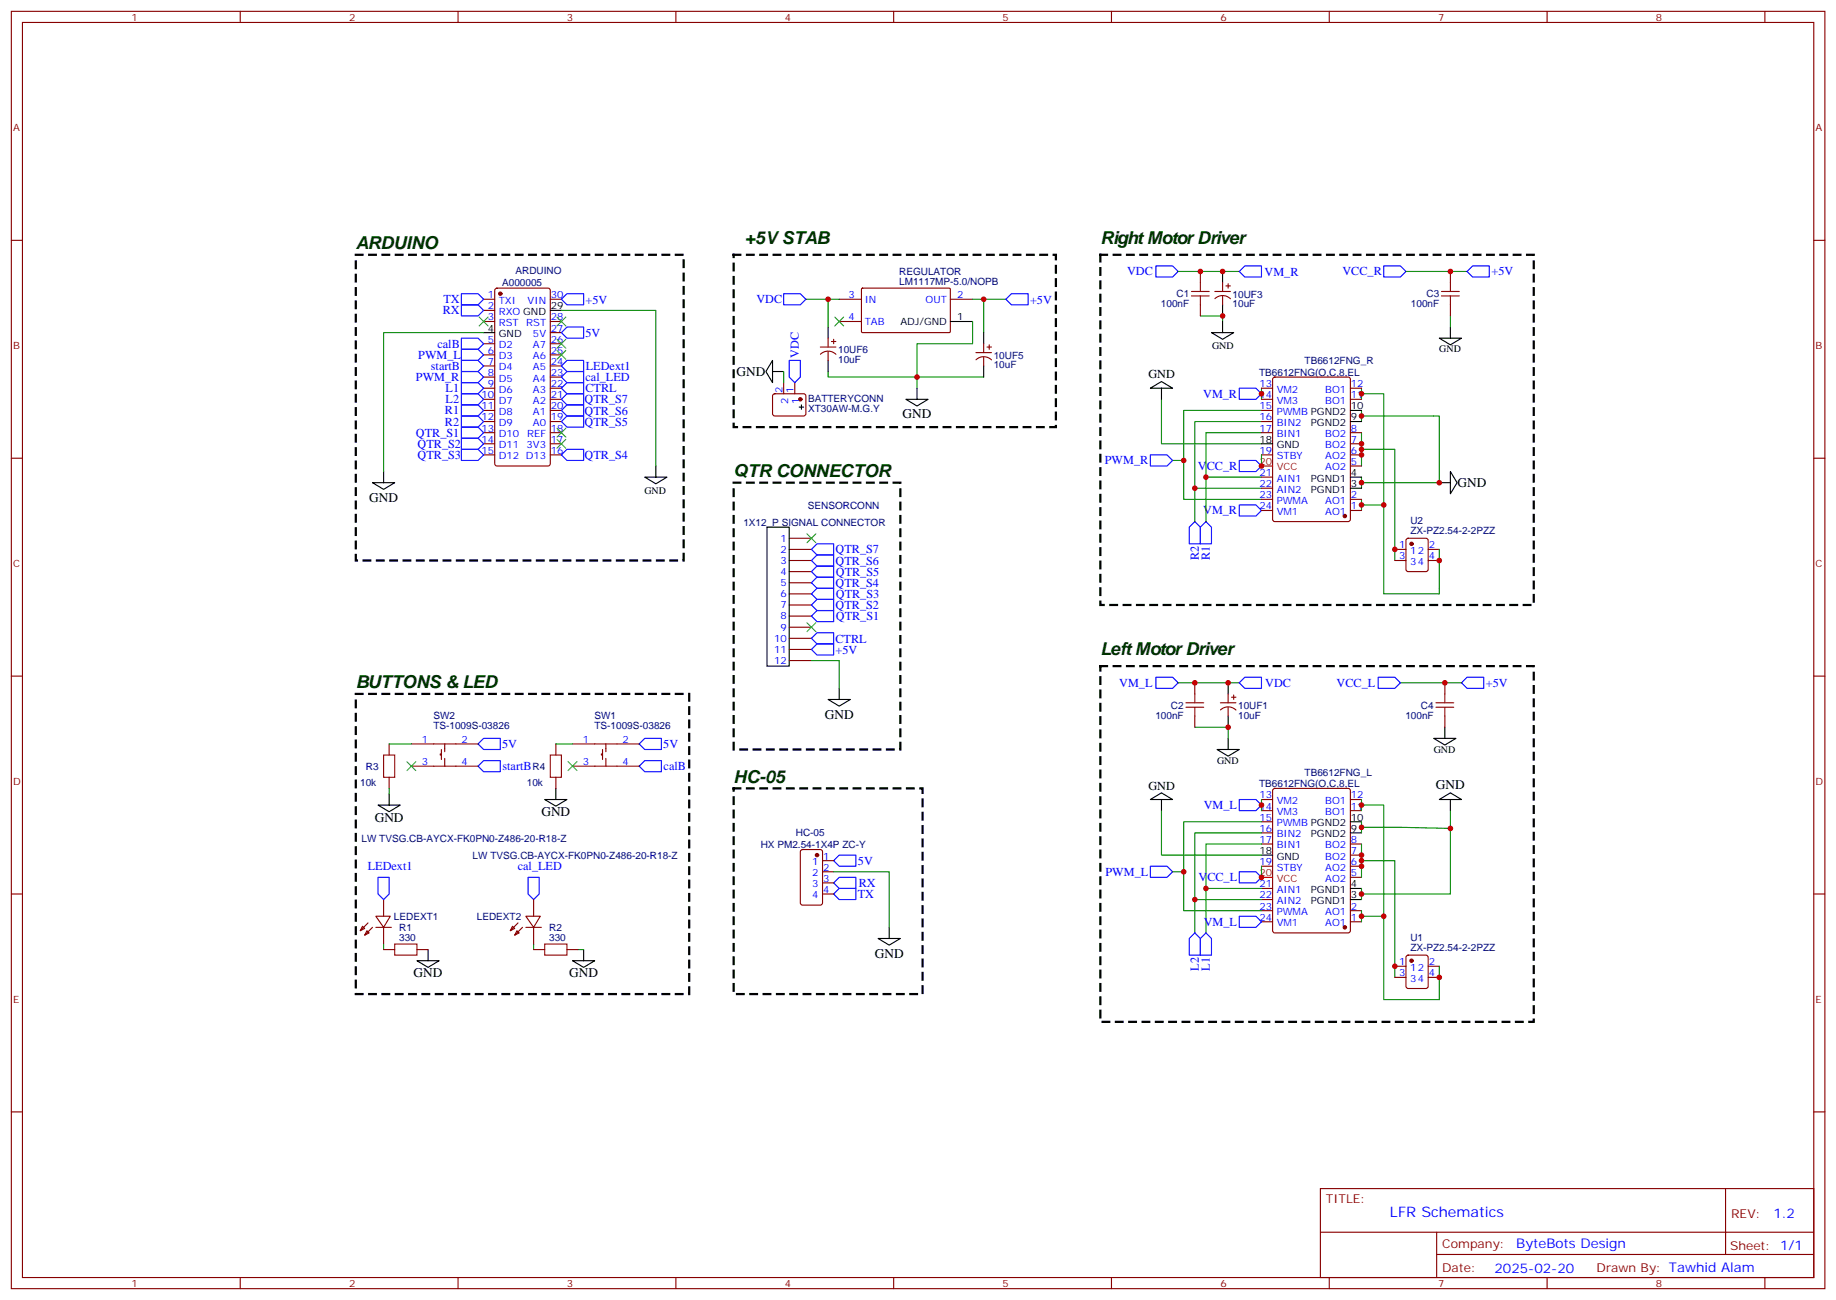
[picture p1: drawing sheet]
<svg xmlns="http://www.w3.org/2000/svg" width="583mm" height="413mm" viewBox="0 0 583 413" stroke-linecap="round" stroke-linejoin="round" font-family="sans-serif">
<g fill="none" stroke="#870000" stroke-width=".35">
<path d="M3.6 3.6h575.7v405.3h-575.7zM7.1 7.1h568.7v398.3h-568.7zM76.3 3.6v3.5M145.4 3.6v3.5M214.6 3.6v3.5M283.7 3.6v3.5M352.8 3.6v3.5M422 3.6v3.5M491.1 3.6v3.5M560.3 3.6v3.5M3.6 76.3h3.5M575.8 76.3h3.5"/>
<path d="M153.5 95h3.6M153.5 98.5h3.6M157.3 91.6l.5-.2h16.2l.6 .5 .1 55.3-.5 .6-16.4 .1-.7-.5v-55.3zM174.7 95h3.5M266.4 95h7.1M273.5 91.6l.3-.2 27.7 .1 .2 .3-.1 13.6-.3 .2-27.7-.1-.1-.3zM301.7 95h7.1M381.1 86.1v3.6M381.1 96.7v3.6M385.7 92.5h4.9M385.7 94.8a3.5 3.5 0 0 1 4.9 0M388.1 89.7v2.8"/>
<path d="M388.1 93.9v2.8M389.2 90.7h1.4M389.9 90v1.4M460.4 86.1v3.6M460.4 96.7v3.6M153.5 102h3.6M153.5 109.1h3.6M153.5 112.6h3.6M153.5 116.1h3.6M153.5 119.7h3.6M174.7 102h3.5M174.7 109.1h3.5"/>
<path d="M174.7 112.6h3.5M174.7 116.1h3.5M174.7 119.7h3.5M174.7 105.6h3.5M260.4 110.1h5M260.5 112.4a3.5 3.5 0 0 1 4.9 0M262.9 107.3v2.8M262.9 111.5v2.9M263.9 108.4h1.5M264.7 107.7v1.4M266.4 102h7.1M309.8 111.9h4.9"/>
<path d="M309.8 114.2a3.5 3.5 0 0 1 5 0M312.3 109.1v2.8M312.3 113.3v2.8M313.3 110.1h1.4M314 109.4v1.4M404.2 119.9l.5-.2h23.3l.6 .4 .1 44.7-.5 .7h-23.5l-.6-.4-.1-44.7zM153.5 123.2h3.6M153.5 126.7h3.6M153.5 130.2h3.6M153.5 133.8h3.6M153.5 137.3h3.6M174.7 123.2h3.5"/>
<path d="M174.7 126.7h3.5M174.7 130.2h3.5M174.7 133.8h3.5M174.7 137.3h3.5M245.5 125.2l.5-.2h9.4l.4 .7v5.9l-.7 .4-9.4-.1-.4-.6v-5.6zM248.8 121.4v3.6M252.3 121.4v3.6M400.5 123.2h3.5M400.5 126.7h3.5M400.5 130.2h3.5M400.5 133.8h3.5M400.5 137.3h3.5"/>
<path d="M428.7 123.2h3.5M428.7 126.7h3.5M428.7 137.3h3.5M3.6 145.4h3.5M153.5 140.8h3.6M153.5 144.4h3.6M174.7 140.8h3.5M174.7 144.4h3.5M400.5 144.4h3.5M400.5 158.5h3.5M400.5 151.4h3.5M400.5 154.9h3.5"/>
<path d="M428.7 140.8h3.5M428.7 144.4h3.5M428.7 158.5h3.5M428.7 147.9h3.5M575.8 145.4h3.5M250.5 170.8h7.1M250.5 174.3h7.1M250.5 177.9h7.1M400.5 162h3.5M428.7 162h3.5M442.8 174.3h3.5M442.8 177.9h3.5"/>
<path d="M446.6 171l.4-.2h5.7l.6 .4 .1 9.5-.5 .6-5.9 .1-.6-.5-.1-9.4zM453.4 174.3h3.5M453.4 177.9h3.5M250.5 181.4h7.1M250.5 184.9h7.1M250.5 188.5h7.1M250.5 192h7.1M250.5 195.5h7.1M250.5 199h7.1M3.6 214.6h3.5M250.5 209.6h7.1M250.5 206.1h7.1"/>
<path d="M250.5 202.6h7.1M379.3 216.7v3.5M458.7 216.7v3.5M575.8 214.6h3.5M123.5 236.1v3.5M130.6 236.1h21.2M140.1 239.3h-.3v.3h.3M140.1 237.8v3.2M141.2 236.1v2.4M176.5 236.1v3.5M181.8 236.1h21.1M191.3 239.3h-.4v.3h.4"/>
<path d="M191.3 237.8v3.2M192.3 236.1v2.4M379.3 227.3v3.5M387.4 223h5M387.5 225.3a3.5 3.5 0 0 1 4.9 0M389.9 220.2v2.8M389.9 224.4v2.9M390.9 221.3h1.5M391.7 220.6v1.4M458.7 227.3v3.5M123.5 246.7v3.5M130.6 243.1h21.2"/>
<path d="M141.2 240.7v2.4M176.5 246.7v3.5M181.8 243.1h21.1M192.3 240.7v2.4M400.5 257.2h3.5M400.5 253.7h3.5M404.2 250.4l.5-.2h23.3l.6 .4 .1 44.7-.5 .7-23.5 .1-.6-.5-.1-44.7zM428.7 257.2h3.5M428.7 253.7h3.5M254.3 269.8l.5-.2h5.6l.7 .4v16.5l-.4 .7h-5.9l-.7-.4v-16.5zM261.1 273.1h3.6M261.1 276.6h3.6"/>
<path d="M400.5 274.9h3.5M400.5 267.8h3.5M400.5 260.8h3.5M400.5 264.3h3.5M428.7 278.4h3.5M428.7 274.9h3.5M428.7 271.4h3.5M428.7 267.8h3.5M3.6 283.7h3.5M115.1 293.9l.7 .7-1.4 .7zM116.5 295.3l.7 .8-1.4 .7zM116.8 292.9l-2.4 2.4"/>
<path d="M118.3 294.3l-2.5 2.5M119.3 290.8h4.6l-2.1 3.5zM119.3 294.3h4.9M121.8 285.5v5.3M121.8 294.3v5.3M162.7 293.9l.7 .7-1.4 .7zM164.1 295.3l.7 .8-1.4 .7zM164.5 292.9l-2.5 2.4M165.9 294.3l-2.5 2.5M166.9 290.8h4.6l-2.1 3.5zM166.9 294.3h5M169.4 285.5v5.3"/>
<path d="M169.4 294.3v5.3M261.1 283.7h3.6M261.1 280.2h3.6M400.5 292.5h3.5M400.5 289h3.5M400.5 281.9h3.5M400.5 285.5h3.5M428.7 292.5h3.5M428.7 289h3.5M575.8 283.7h3.5M121.8 301.3h3.5M132.4 301.3h3.5"/>
<path d="M169.4 301.3h3.5M180 301.3h3.5M442.8 306.6h3.5M442.8 310.2h3.5M446.6 303.3l.4-.2h5.7l.6 .4 .1 9.5-.5 .6-5.9 .1-.6-.5-.1-9.4zM453.4 306.6h3.5M453.4 310.2h3.5M3.6 352.8h3.5M575.8 352.8h3.5M419.2 377.2h156.6v28.2h-156.6zM547.8 377.2v20.9M419.2 391h156.5"/>
<path d="M456.1 398.1h119.6M456.1 391v14.1M76.3 405.4v3.5M145.4 405.4v3.5M214.6 405.4v3.5M283.7 405.4v3.5M352.8 405.4v3.5M422 405.4v3.5M491.1 405.4v3.5M560.3 405.4v3.5"/>
</g>
<g fill="#870000" stroke="#870000" stroke-width=".35">
<circle cx="158.8" cy="93.2" r=".53"/>
<circle cx="426.9" cy="294.3" r=".53"/>
<circle cx="426.9" cy="163.8" r=".53"/>
<circle cx="254.1" cy="126.7" r=".53"/>
<circle cx="259.4" cy="271.4" r=".53"/>
<circle cx="448.1" cy="304.9" r=".53"/>
<circle cx="448.1" cy="172.6" r=".53"/>
</g>
<g fill="none" stroke="#000" stroke-width=".35">
<path d="M174.7 98.5h3.5M388.1 86.1v3.6M388.1 96.7v3.6M153.5 105.6h3.6M245.3 114.4v7l-2.2-3.5zM245.3 117.9h3.5M262.9 103.8v3.5M262.9 114.4v3.5M301.7 102h7.1M312.3 105.6v3.5M312.3 116.1v3.6M384.6 105.6h7.1l-3.6 2.1z"/>
<path d="M388.1 102v3.6M456.9 107.3h7.1l-3.6 2.1zM460.4 103.8v3.5M253.7 129.2h1.4M254.4 128.5v1.4M287.6 126.7h7l-3.5 2.1zM291.1 123.2v3.5M365.2 123.2l3.5-2.1 3.6 2.1zM368.7 123.2v3.5M428.7 133.8h3.5M428.7 130.2h3.5M118.3 153.2h7l-3.5 2.1z"/>
<path d="M121.8 149.6v3.6M204.7 151.4h7l-3.5 2.1zM208.2 147.9v3.5M400.5 140.8h3.5M428.7 154.9h3.5M428.7 151.4h3.5M456.9 153.2h3.5M460.4 149.6l2.2 3.6-2.2 3.5zM243.5 167.3h7v44.1h-7zM266.4 218.4v3.6M389.9 216.7v3.5M262.9 222h7l-3.5 2.1z"/>
<path d="M386.4 237.8h7l-3.5 2.2zM389.9 227.3v3.5M389.9 234.3v3.5M455.2 234.3h7l-3.5 2.1zM458.7 230.8v3.5M120 255.5h7.1l-3.6 2.1zM123.5 252v3.5M172.9 253.7h7.1l-3.5 2.1zM176.5 250.2v3.5M365.2 253.7l3.5-2.1 3.6 2.1zM368.7 253.7v3.5M456.9 253.7l3.5-2.1 3.6 2.1z"/>
<path d="M460.4 253.7v3.5M400.5 271.4h3.5M428.7 264.3h3.5M428.7 260.8h3.5M278.8 297.8h7l-3.5 2.1zM282.3 294.3v3.5M428.7 285.5h3.5M428.7 281.9h3.5M132.4 304.9h7l-3.5 2.1zM135.9 301.3v3.6M181.8 304.9h7l-3.5 2.1zM185.3 301.3v3.6"/>
</g>
<path d="M400.5 147.9h3.5M400.5 278.4h3.5" fill="none" stroke="#f00" stroke-width=".35"/>
<g fill="none" stroke="#008700" stroke-width=".35">
<path d="M178.2 98.5h30v49.4M255.8 95h7.1M266.4 95h-3.5v8.8M308.8 95h3.5v10.6M312.3 95h7M374 86.1h19.4M446.3 86.1h19.4M153.5 105.6h-31.7v44M248.8 117.9v3.5M262.9 117.9v1.8h49.4M308.8 102v7.1h-17.7v14.1M381.1 100.3h7v1.7"/>
<path d="M460.4 100.3v3.5M368.7 126.7v14.1h31.8M400.5 133.8h-21.2v21.1h21.2M400.5 137.3h-17.7v14.1h17.7M400.5 130.2h-24.7v28.3h24.7M400.5 123.2v3.5M432.2 125h7.1v35.2h-7.1M432.2 132h24.7v21.2h-24.7M432.2 123.2v3.5M432.2 130.2v3.6M432.2 137.3v10.6M372.3 146.1h3.5"/>
<path d="M379.3 154.9v10.6M382.8 151.4v14.1M400.5 144.4v3.5M432.2 142.6h10.6v35.3M432.2 151.4v3.5M432.2 158.5v3.5M439.3 160.2v28.3h17.6v-14.2M257.6 209.6h8.8v8.8M374 216.7h19.4M444.6 216.7h19.4M123.5 236.1h7.1M176.5 236.1h5.3"/>
<path d="M379.3 230.8h10.6v3.5M123.5 250.2v1.8M368.7 257.2v14.2h31.8M400.5 253.7v3.5M432.2 255.5h7.1v35.3h-7.1M432.2 253.7v3.5M460.4 257.2v26.5h-28.2M264.7 276.6h17.6v17.7M372.3 276.6h3.5M400.5 260.8h-24.7v28.2h24.7M400.5 267.8h-17.7v14.1h17.7M400.5 264.3h-21.2v21.2h21.2"/>
<path d="M400.5 274.9v3.5M432.2 262.5l28.2 .4M432.2 273.1h10.6v37.1M432.2 260.8v3.5M432.2 267.8v10.6M121.8 299.6v1.7M169.4 299.6v1.7M379.3 285.5v10.6M382.8 281.9v14.2M432.2 281.9v3.6M432.2 289v3.5M439.3 290.8v26.4h17.6v-10.6"/>
<path d="M183.5 301.3h1.8"/>
</g>
<g fill="none" stroke="#3c3" stroke-width=".35">
<path d="M152.1 100.6l2.8 2.8M154.9 100.6l-2.8 2.8M176.8 107.7l2.8 2.8M176.8 111.2l2.8 2.8M176.8 100.6l2.8 2.8M179.6 107.7l-2.8 2.8M179.6 111.2l-2.8 2.8M179.6 100.6l-2.8 2.8M265 100.6l2.8 2.8M267.8 100.6l-2.8 2.8M176.8 139.4l2.8 2.8M176.8 135.9l2.8 2.8"/>
<path d="M179.6 139.4l-2.8 2.8M179.6 135.9l-2.8 2.8M256.2 169.4l2.8 2.8M259 169.4l-2.8 2.8M256.2 197.6l2.8 2.8M259 197.6l-2.8 2.8M129.2 241.7l2.8 2.8M132 241.7l-2.8 2.8M180.3 241.7l2.9 2.8M183.2 241.7l-2.9 2.8"/>
</g>
<g fill="none" stroke="#00f" stroke-width=".35">
<path d="M146.5 96.7h5.3l1.7 1.8-1.7 1.8h-5.3zM146.5 93.2h5.3l1.7 1.8-1.7 1.7h-5.3zM178.2 95l1.8-1.8h5.3v3.5h-5.3zM248.8 93.2h5.3l1.7 1.8-1.7 1.7h-5.3zM319.3 95l1.8-1.8h5.3v3.5h-5.3zM367 84.4h5.3l1.7 1.7-1.7 1.8h-5.3zM393.4 86.1l1.8-1.7h5.3v3.5h-5.3zM439.3 84.4h5.3l1.7 1.7-1.7 1.8h-5.3zM467.5 84.4h5.3v3.5h-5.3l-1.8-1.8zM146.5 110.8h5.3l1.7 1.8-1.7 1.8h-5.3zM146.5 117.9h5.3l1.7 1.8-1.7 1.7h-5.3zM146.5 107.3h5.3l1.7 1.8-1.7 1.7h-5.3z"/>
<path d="M146.5 114.4h5.3l1.7 1.7-1.7 1.8h-5.3zM178.2 105.6l1.8-1.8h5.3v3.5h-5.3zM178.2 116.1l1.8-1.7h5.3v3.5h-5.3zM178.2 119.7l1.8-1.8h5.3v3.5h-5.3zM250.5 114.4h3.6v5.3l-1.8 1.7-1.8-1.7zM146.5 121.4h5.3l1.7 1.8-1.7 1.8h-5.3zM146.5 125h5.3l1.7 1.7-1.7 1.8h-5.3zM146.5 128.5h5.3l1.7 1.7-1.7 1.8h-5.3zM146.5 132h5.3l1.7 1.8-1.7 1.7h-5.3zM146.5 135.5h5.3l1.7 1.8-1.7 1.8h-5.3zM146.5 139.1h5.3l1.7 1.7-1.7 1.8h-5.3zM178.2 133.8l1.8-1.8h5.3v3.5h-5.3z"/>
<path d="M178.2 130.2l1.8-1.7h5.3v3.5h-5.3zM178.2 126.7l1.8-1.7h5.3v3.5h-5.3zM178.2 123.2l1.8-1.8h5.3v3.6h-5.3zM393.4 123.2h5.3l1.8 1.8-1.8 1.7h-5.3zM146.5 142.6h5.3l1.7 1.8-1.7 1.7h-5.3zM178.2 144.4l1.8-1.8h5.3v3.5h-5.3zM365.2 144.4h5.3l1.8 1.7-1.8 1.8h-5.3zM393.4 146.1h5.3l1.8 1.8-1.8 1.7h-5.3zM257.6 174.3l1.8-1.7h5.3v3.5h-5.3zM257.6 177.9l1.8-1.8h5.3v3.5h-5.3zM379.3 165.5l1.8 1.8v5.3h-3.6v-5.3zM382.8 165.5l1.8 1.8v5.3h-3.5v-5.3z"/>
<path d="M393.4 160.2h5.3l1.8 1.8-1.8 1.8h-5.3zM257.6 181.4l1.8-1.8h5.3v3.6h-5.3zM257.6 184.9l1.8-1.7h5.3v3.5h-5.3zM257.6 188.5l1.8-1.8h5.3v3.5h-5.3zM257.6 192l1.8-1.8h5.3v3.5h-5.3zM257.6 195.5l1.8-1.8h5.3v3.6h-5.3zM257.6 206.1l1.8-1.8h5.3v3.6h-5.3zM257.6 202.6l1.8-1.8h5.3v3.5h-5.3zM367 214.9h5.3l1.7 1.8-1.7 1.7h-5.3zM395.2 214.9h5.3v3.5h-5.3l-1.8-1.7zM437.5 214.9h5.3l1.8 1.8-1.8 1.7h-5.3zM465.7 214.9h5.3v3.5h-5.3l-1.7-1.7z"/>
<path d="M151.8 236.1l1.7-1.8h5.3v3.5h-5.3zM202.9 236.1l1.8-1.8h5.3v3.5h-5.3zM151.8 243.1l1.7-1.7h5.3v3.5h-5.3zM202.9 243.1l1.8-1.7h5.3v3.5h-5.3zM393.4 253.7h5.3l1.8 1.8-1.8 1.7h-5.3zM120 278.4h3.5v5.3l-1.7 1.8-1.8-1.8zM167.6 278.4h3.6v5.3l-1.8 1.8-1.8-1.8zM264.7 273.1l1.7-1.7h5.3v3.5h-5.3zM365.2 274.9h5.3l1.8 1.7-1.8 1.8h-5.3zM393.4 276.6h5.3l1.8 1.8-1.8 1.8h-5.3zM264.7 283.7l1.7-1.8h5.3v3.6h-5.3zM264.7 280.2l1.7-1.8h5.3v3.5h-5.3z"/>
<path d="M379.3 296.1l1.8 1.7v5.3h-3.6v-5.3zM382.8 296.1l1.8 1.7v5.3h-3.5v-5.3zM393.4 290.8h5.3l1.8 1.7-1.8 1.8h-5.3z"/>
</g>
<path d="M113 80.9h104v97h-104zM232.9 80.9h102.3v54.6h-102.3zM349.3 80.9h137.6v111.1h-137.6zM232.9 153.2h52.9v84.6h-52.9zM349.3 211.4h137.6v112.9h-137.6zM113 220.2h105.8v95.3h-105.8zM232.9 250.2h60v65.3h-60z" fill="none" stroke="#000" stroke-width=".71" stroke-dasharray="2.1 2.1"/>
<g fill="none" stroke="#a10000" stroke-width=".35">
<path d="M378.2 93.9h5.7M378.2 92.5h5.7M381.1 89.7v2.8M381.1 93.9v2.8M457.6 93.9h5.7M457.6 92.5h5.7M460.4 89.7v2.8M460.4 93.9v2.8M121.8 239.6h3.5v7.1h-3.5zM174.7 239.6h3.5v7.1h-3.5zM376.5 224.4h5.6M376.5 223h5.6"/>
<path d="M379.3 220.2v2.8M379.3 224.4v2.9M455.9 224.4h5.6M455.9 223h5.6M458.7 220.2v2.8M458.7 224.4v2.9M125.3 299.6h7.1v3.5h-7.1zM172.9 299.6h7.1v3.5h-7.1z"/>
</g>
<g fill="#c00">
<circle cx="291.1" cy="119.7" r=".88"/>
<circle cx="262.9" cy="95" r=".88"/>
<circle cx="312.3" cy="95" r=".88"/>
<circle cx="432.2" cy="262.5" r=".88"/>
<circle cx="432.2" cy="283.7" r=".88"/>
<circle cx="432.2" cy="271.4" r=".88"/>
<circle cx="432.2" cy="274.9" r=".88"/>
<circle cx="432.2" cy="255.5" r=".88"/>
<circle cx="432.2" cy="290.8" r=".88"/>
<circle cx="400.5" cy="255.5" r=".88"/>
<circle cx="439.3" cy="290.8" r=".88"/>
<circle cx="432.2" cy="273.1" r=".88"/>
<circle cx="379.3" cy="285.5" r=".88"/>
<circle cx="382.8" cy="281.9" r=".88"/>
<circle cx="375.8" cy="276.6" r=".88"/>
<circle cx="375.8" cy="146.1" r=".88"/>
<circle cx="382.8" cy="151.4" r=".88"/>
<circle cx="379.3" cy="154.9" r=".88"/>
<circle cx="432.2" cy="142.6" r=".88"/>
<circle cx="439.3" cy="160.2" r=".88"/>
<circle cx="432.2" cy="160.2" r=".88"/>
<circle cx="432.2" cy="125" r=".88"/>
<circle cx="432.2" cy="144.4" r=".88"/>
<circle cx="432.2" cy="140.8" r=".88"/>
<circle cx="432.2" cy="153.2" r=".88"/>
<circle cx="432.2" cy="132" r=".88"/>
<circle cx="460.4" cy="262.9" r=".88"/>
<circle cx="456.9" cy="153.2" r=".88"/>
<circle cx="400.5" cy="125" r=".88"/>
<circle cx="389.9" cy="216.7" r=".88"/>
<circle cx="389.9" cy="230.8" r=".88"/>
<circle cx="388.1" cy="100.3" r=".88"/>
<circle cx="388.1" cy="86.1" r=".88"/>
<circle cx="381.1" cy="86.1" r=".88"/>
<circle cx="379.3" cy="216.7" r=".88"/>
<circle cx="460.4" cy="86.1" r=".88"/>
<circle cx="458.7" cy="216.7" r=".88"/>
<circle cx="400.5" cy="147.9" r=".88"/>
<circle cx="400.5" cy="278.4" r=".88"/>
<circle cx="442.8" cy="174.3" r=".88"/>
<circle cx="442.8" cy="306.6" r=".88"/>
<circle cx="456.9" cy="177.9" r=".88"/>
<circle cx="456.9" cy="310.2" r=".88"/>
</g>
<g font-size="5.6" fill="#030">
<text x="236.4" y="77.3">+5V STAB</text>
<text x="349.3" y="77.3">Right Motor Driver</text>
<text x="113" y="79.1">ARDUINO</text>
<text x="232.9" y="151.4">QTR CONNECTOR</text>
<text x="349.3" y="207.9">Left Motor Driver</text>
<text x="113" y="218.4">BUTTONS &amp; LED</text>
<text x="232.9" y="248.4">HC-05</text>
</g>
<text font-size="4.6" fill="#00f" x="441.3" y="386.2">LFR Schematics</text>
<g font-size="4.2">
<text x="233.8" y="119.4">GND</text>
<text x="286.5" y="132.8">GND</text>
<text x="462.7" y="154.6">GND</text>
<text x="117.2" y="159.2">GND</text>
<text x="261.8" y="228.1">GND</text>
<text x="455.9" y="250.4">GND</text>
<text x="119" y="260.8">GND</text>
<text x="171.9" y="259">GND</text>
<text x="277.7" y="303.9">GND</text>
<text x="131.3" y="310.2">GND</text>
<text x="180.7" y="310.2">GND</text>
</g>
<g font-size="4.2" fill="#00f">
<text x="563" y="386.5">1.2</text>
<text x="481.3" y="396">ByteBots Design</text>
<text x="474.4" y="403.8">2025-02-20</text>
</g>
<g font-size="3.9" fill="#00f">
<text x="357.8" y="87.4">VDC</text>
<text x="401.4" y="87.5">VM_R</text>
<text x="426.2" y="87.4">VCC_R</text>
<text x="473.5" y="87.4">+5V</text>
<text x="140.5" y="99.8">RX</text>
<text x="140.8" y="96.2">TX</text>
<text x="185.9" y="96.3">+5V</text>
<text x="240.1" y="96.2">VDC</text>
<text x="327" y="96.3">+5V</text>
<text x="185.9" y="106.8">5V</text>
<text x="132.8" y="113.9">PWM_L</text>
<text x="138.9" y="110.4">calB</text>
<text x="253.6" y="113.6" transform="rotate(-90 253.6 113.6)">VDC</text>
<text x="136.8" y="117.4">startB</text>
<text x="186" y="117.4">LEDext1</text>
<text x="132" y="120.9">PWM_R</text>
<text x="141.5" y="124.5">L1</text>
<text x="185.9" y="124.5">CTRL</text>
<text x="185.9" y="121">cal_LED</text>
<text x="141.3" y="131.5">R1</text>
<text x="141.5" y="128">L2</text>
<text x="185.6" y="131.6">QTR_S6</text>
<text x="185.6" y="128">QTR_S7</text>
<text x="382" y="126.2">VM_R</text>
<text x="141.3" y="135">R2</text>
<text x="185.6" y="135.1">QTR_S5</text>
<text x="132" y="138.6">QTR_S1</text>
<text x="132.6" y="142.1">QTR_S2</text>
<text x="132.6" y="145.7">QTR_S3</text>
<text x="185.6" y="145.7">QTR_S4</text>
<text x="350.8" y="147.4">PWM_R</text>
<text x="380.3" y="149.2">VCC_R</text>
<text x="382" y="163.2">VM_R</text>
<text x="265.3" y="175.6">QTR_S7</text>
<text x="265.3" y="179.1">QTR_S6</text>
<text x="380.5" y="177.7" transform="rotate(-90 380.5 177.7)">R2</text>
<text x="384.1" y="177.7" transform="rotate(-90 384.1 177.7)">R1</text>
<text x="265.4" y="182.7">QTR_S5</text>
<text x="265.3" y="186.2">QTR_S4</text>
<text x="265.4" y="189.7">QTR_S3</text>
<text x="265.3" y="193.3">QTR_S2</text>
<text x="265.4" y="196.8">QTR_S1</text>
<text x="265.2" y="203.9">CTRL</text>
<text x="265.3" y="207.4">+5V</text>
<text x="355.3" y="218.1">VM_L</text>
<text x="401.7" y="217.9">VDC</text>
<text x="424.3" y="217.9">VCC_L</text>
<text x="471.7" y="217.9">+5V</text>
<text x="159.4" y="237.3">5V</text>
<text x="210.6" y="237.3">5V</text>
<text x="159.5" y="244.3">startB</text>
<text x="210.7" y="244.3">calB</text>
<text x="382.2" y="256.7">VM_L</text>
<text x="272.4" y="274.4">5V</text>
<text x="116.8" y="276.1">LEDext1</text>
<text x="164.4" y="276.1">cal_LED</text>
<text x="272.6" y="281.4">RX</text>
<text x="350.9" y="277.9">PWM_L</text>
<text x="380.5" y="279.7">VCC_L</text>
<text x="272.3" y="285">TX</text>
<text x="382.2" y="293.8">VM_L</text>
<text x="380.6" y="308" transform="rotate(-90 380.6 308)">L2</text>
<text x="384.1" y="308" transform="rotate(-90 384.1 308)">L1</text>
</g>
<g font-size="3.9">
<text x="364.6" y="120.1">GND</text>
<text x="364.6" y="250.6">GND</text>
</g>
<g font-size="3.9" fill="#800">
<text x="420.9" y="381.8">TITLE:</text>
<text x="549.6" y="386.5">REV:</text>
<text x="457.8" y="396">Company:</text>
<text x="549.2" y="396.6">Sheet: 1/1</text>
<text x="457.8" y="403.6">Date:</text>
<text x="506.9" y="403.7">Drawn By: Tawhid Alam</text>
</g>
<g font-size="3.2" fill="#800">
<text x="41.7" y="6.6">1</text>
<text x="110.8" y="6.6">2</text>
<text x="180" y="6.6">3</text>
<text x="249.1" y="6.6">4</text>
<text x="318.3" y="6.6">5</text>
<text x="387.4" y="6.6">6</text>
<text x="456.6" y="6.6">7</text>
<text x="525.7" y="6.6">8</text>
<text x="4.1" y="41.7">A</text>
<text x="576.3" y="41.7">A</text>
<text x="4.1" y="110.8">B</text>
<text x="576.3" y="110.8">B</text>
<text x="4.1" y="180">C</text>
<text x="576.3" y="180">C</text>
<text x="4.1" y="249.1">D</text>
<text x="576.3" y="249.1">D</text>
<text x="4.1" y="318.3">E</text>
<text x="576.3" y="318.3">E</text>
<text x="41.7" y="408.4">1</text>
<text x="110.8" y="408.4">2</text>
<text x="180" y="408.4">3</text>
<text x="249.1" y="408.4">4</text>
<text x="318.3" y="408.4">5</text>
<text x="387.4" y="408.4">6</text>
<text x="456.6" y="408.4">7</text>
<text x="525.7" y="408.4">8</text>
</g>
<g font-size="3.2" fill="#000080">
<text x="163.6" y="86.8">ARDUINO</text>
<text x="285.5" y="87.2">REGULATOR</text>
<text x="159.4" y="90.8">A000005</text>
<text x="285.5" y="90.4">LM1117MP-5.0/NOPB</text>
<text x="373.5" y="94.3">C1</text>
<text x="391.3" y="94.4">10UF3</text>
<text x="452.9" y="94.3">C3</text>
<text x="368.5" y="97.6">100nF</text>
<text x="391.3" y="97.5">10uF</text>
<text x="447.9" y="97.6">100nF</text>
<text x="266.1" y="112.1">10UF6</text>
<text x="315.5" y="113.8">10UF5</text>
<text x="266.1" y="115.1">10uF</text>
<text x="315.5" y="116.9">10uF</text>
<text x="399.7" y="119.2">TB6612FNG(O,C,8,EL</text>
<text x="414.2" y="115.6">TB6612FNG_R</text>
<text x="256.5" y="130.7">XT30AW-M.G.Y</text>
<text x="256.5" y="127.5">BATTERYCONN</text>
<text x="256.5" y="161.5">SENSORCONN</text>
<text x="236" y="166.8">1X12_P SIGNAL CONNECTOR</text>
<text x="447.7" y="166.3">U2</text>
<text x="447.7" y="169.5">ZX-PZ2.54-2-2PZZ</text>
<text x="371.7" y="224.9">C2</text>
<text x="393.1" y="224.9">10UF1</text>
<text x="451.1" y="224.9">C4</text>
<text x="137.6" y="231.3">TS-1009S-03826</text>
<text x="137.6" y="228.1">SW2</text>
<text x="188.7" y="231.3">TS-1009S-03826</text>
<text x="188.7" y="228.1">SW1</text>
<text x="366.8" y="228.1">100nF</text>
<text x="393.1" y="228">10uF</text>
<text x="446.2" y="228.1">100nF</text>
<text x="116.1" y="244.3">R3</text>
<text x="169.1" y="244.3">R4</text>
<text x="114.3" y="249.6">10k</text>
<text x="167.3" y="249.6">10k</text>
<text x="399.7" y="249.7">TB6612FNG(O,C,8,EL</text>
<text x="414.2" y="246.1">TB6612FNG_L</text>
<text x="114.8" y="267.3">LW TVSG.CB-AYCX-FK0PN0-Z486-20-R18-Z</text>
<text x="241.5" y="269">HX PM2.54-1X4P ZC-Y</text>
<text x="252.6" y="265.4">HC-05</text>
<text x="150" y="272.6">LW TVSG.CB-AYCX-FK0PN0-Z486-20-R18-Z</text>
<text x="125" y="291.9">LEDEXT1</text>
<text x="151.4" y="291.9">LEDEXT2</text>
<text x="126.7" y="298.5">330</text>
<text x="126.7" y="295.3">R1</text>
<text x="174.3" y="298.5">330</text>
<text x="174.3" y="295.3">R2</text>
<text x="447.7" y="298.6">U1</text>
<text x="447.7" y="301.8">ZX-PZ2.54-2-2PZZ</text>
</g>
<g font-size="3.2" fill="#00f">
<text x="154.9" y="94.6">1</text>
<text x="174.9" y="94.6">30</text>
<text x="269.3" y="94.6">3</text>
<text x="303.8" y="94.6">2</text>
<text x="154.9" y="98.1">2</text>
<text x="154.9" y="101.7">3</text>
<text x="158.4" y="96.4">TXI</text>
<text x="158.4" y="99.9">RXO GND</text>
<text x="167.5" y="96.4">VIN</text>
<text x="174.9" y="101.7">28</text>
<text x="269.3" y="101.7">4</text>
<text x="274.5" y="96">IN</text>
<text x="293.9" y="96">OUT</text>
<text x="158.4" y="103.4">RST</text>
<text x="167.1" y="103.4">RST</text>
<text x="169.2" y="107">5V</text>
<text x="174.9" y="105.2">27</text>
<text x="274.5" y="103.1">TAB</text>
<text x="154.9" y="108.7">5</text>
<text x="154.9" y="112.3">6</text>
<text x="158.4" y="110.5">D2</text>
<text x="169.2" y="110.5">A7</text>
<text x="174.9" y="112.3">25</text>
<text x="174.9" y="108.7">26</text>
<text x="154.9" y="115.8">7</text>
<text x="154.9" y="119.3">8</text>
<text x="158.4" y="114">D3</text>
<text x="158.4" y="117.5">D4</text>
<text x="169.2" y="117.5">A5</text>
<text x="169.2" y="114">A6</text>
<text x="174.9" y="119.3">23</text>
<text x="174.9" y="115.8">24</text>
<text x="154.9" y="122.8">9</text>
<text x="158.4" y="121.1">D5</text>
<text x="158.4" y="124.6">D6</text>
<text x="169.2" y="124.6">A3</text>
<text x="169.2" y="121.1">A4</text>
<text x="174.9" y="122.8">22</text>
<text x="248.4" y="124.8" transform="rotate(-90 248.4 124.8)">2</text>
<text x="252" y="124.8" transform="rotate(-90 252 124.8)">1</text>
<text x="399.8" y="122.8">13</text>
<text x="405.3" y="124.6">VM2</text>
<text x="420.7" y="124.6">BO1</text>
<text x="428.9" y="122.8">12</text>
<text x="152.8" y="126.4">10</text>
<text x="152.8" y="129.9">11</text>
<text x="158.4" y="128.1">D7</text>
<text x="158.4" y="131.7">D8</text>
<text x="169.2" y="131.7">A1</text>
<text x="169.2" y="128.1">A2</text>
<text x="174.9" y="129.9">20</text>
<text x="174.9" y="126.4">21</text>
<text x="250.2" y="128.3" transform="rotate(-90 250.2 128.3)">2</text>
<text x="253.7" y="128.3" transform="rotate(-90 253.7 128.3)">1</text>
<text x="399.8" y="126.4">14</text>
<text x="399.8" y="129.9">15</text>
<text x="405.3" y="128.1">VM3</text>
<text x="405.3" y="131.7">PWMB PGND2</text>
<text x="420.7" y="128.1">BO1</text>
<text x="428.9" y="126.4">11</text>
<text x="152.8" y="133.4">12</text>
<text x="152.8" y="136.9">13</text>
<text x="158.4" y="135.2">D9</text>
<text x="169.2" y="135.2">A0</text>
<text x="174.9" y="136.9">18</text>
<text x="174.9" y="133.4">19</text>
<text x="399.8" y="133.4">16</text>
<text x="399.8" y="136.9">17</text>
<text x="405.3" y="135.2">BIN2</text>
<text x="428.9" y="136.9">8</text>
<text x="152.8" y="140.5">14</text>
<text x="158.4" y="138.7">D10</text>
<text x="158.4" y="142.2">D11</text>
<text x="167.2" y="142.2">3V3</text>
<text x="167.4" y="138.7">REF</text>
<text x="174.9" y="140.5">17</text>
<text x="405.3" y="138.7">BIN1</text>
<text x="420.7" y="142.2">BO2</text>
<text x="420.7" y="138.7">BO2</text>
<text x="428.9" y="140.5">7</text>
<text x="152.8" y="144">15</text>
<text x="158.4" y="145.8">D12 D13</text>
<text x="174.9" y="144">16</text>
<text x="399.8" y="144">19</text>
<text x="405.3" y="145.8">STBY</text>
<text x="420.7" y="149.3">AO2</text>
<text x="420.7" y="145.8">AO2</text>
<text x="428.9" y="147.5">5</text>
<text x="428.9" y="144">6</text>
<text x="399.8" y="151.1">21</text>
<text x="399.8" y="154.6">22</text>
<text x="405.3" y="152.8">AIN1</text>
<text x="399.8" y="158.1">23</text>
<text x="399.8" y="161.6">24</text>
<text x="405.3" y="156.4">AIN2</text>
<text x="405.3" y="159.9">PWMA</text>
<text x="420.7" y="159.9">AO1</text>
<text x="428.9" y="161.6">1</text>
<text x="428.9" y="158.1">2</text>
<text x="405.3" y="163.4">VM1</text>
<text x="420.7" y="163.4">AO1</text>
<text x="247.8" y="171.9">1</text>
<text x="444.1" y="174">1</text>
<text x="453.6" y="174">2</text>
<text x="247.8" y="175.4">2</text>
<text x="247.8" y="178.9">3</text>
<text x="444.1" y="177.5">3</text>
<text x="447.6" y="175.8">12</text>
<text x="447.6" y="179.3">34</text>
<text x="453.6" y="177.5">4</text>
<text x="247.8" y="182.5">4</text>
<text x="247.8" y="186">5</text>
<text x="247.8" y="189.5">6</text>
<text x="247.8" y="193">7</text>
<text x="247.8" y="196.6">8</text>
<text x="245.8" y="203.6">10</text>
<text x="247.8" y="200.1">9</text>
<text x="245.8" y="207.2">11</text>
<text x="245.8" y="210.7">12</text>
<text x="133.9" y="235.7">1</text>
<text x="146.5" y="235.7">2</text>
<text x="185" y="235.7">1</text>
<text x="197.6" y="235.7">2</text>
<text x="133.9" y="242.8">3</text>
<text x="146.5" y="242.8">4</text>
<text x="185" y="242.8">3</text>
<text x="197.6" y="242.8">4</text>
<text x="399.8" y="253.4">13</text>
<text x="399.8" y="256.9">14</text>
<text x="405.3" y="255.1">VM2</text>
<text x="420.7" y="255.1">BO1</text>
<text x="428.9" y="256.9">11</text>
<text x="428.9" y="253.4">12</text>
<text x="399.8" y="260.4">15</text>
<text x="399.8" y="263.9">16</text>
<text x="405.3" y="258.7">VM3</text>
<text x="405.3" y="262.2">PWMB PGND2</text>
<text x="420.7" y="258.7">BO1</text>
<text x="399.8" y="267.5">17</text>
<text x="405.3" y="265.7">BIN2</text>
<text x="405.3" y="269.2">BIN1</text>
<text x="420.7" y="269.2">BO2</text>
<text x="428.9" y="267.5">8</text>
<text x="257.8" y="274.5">1</text>
<text x="261.3" y="272.8">1</text>
<text x="399.8" y="274.5">19</text>
<text x="420.7" y="272.8">BO2</text>
<text x="428.9" y="274.5">6</text>
<text x="428.9" y="271">7</text>
<text x="257.8" y="278.1">2</text>
<text x="257.8" y="281.6">3</text>
<text x="261.3" y="276.3">2</text>
<text x="261.3" y="279.8">3</text>
<text x="399.8" y="281.6">21</text>
<text x="405.3" y="276.3">STBY</text>
<text x="420.7" y="279.8">AO2</text>
<text x="420.7" y="276.3">AO2</text>
<text x="428.9" y="278.1">5</text>
<text x="257.8" y="285.1">4</text>
<text x="261.3" y="283.4">4</text>
<text x="399.8" y="285.1">22</text>
<text x="405.3" y="283.4">AIN1</text>
<text x="405.3" y="286.9">AIN2</text>
<text x="399.8" y="288.6">23</text>
<text x="399.8" y="292.2">24</text>
<text x="405.3" y="290.4">PWMA</text>
<text x="405.3" y="293.9">VM1</text>
<text x="420.7" y="293.9">AO1</text>
<text x="420.7" y="290.4">AO1</text>
<text x="428.9" y="292.2">1</text>
<text x="428.9" y="288.6">2</text>
<text x="444.1" y="306.3">1</text>
<text x="444.1" y="309.8">3</text>
<text x="447.6" y="308">12</text>
<text x="447.6" y="311.6">34</text>
<text x="453.6" y="309.8">4</text>
<text x="453.6" y="306.3">2</text>
</g>
<g font-size="3.2">
<text x="174.9" y="98.1">29</text>
<text x="303.8" y="101.7">1</text>
<text x="154.9" y="105.2">4</text>
<text x="158.4" y="107">GND</text>
<text x="285.9" y="103.1">ADJ/GND</text>
<text x="384.8" y="110.6">GND</text>
<text x="456.9" y="111.8">GND</text>
<text x="428.9" y="129.9">10</text>
<text x="416.2" y="135.2">PGND2</text>
<text x="428.9" y="133.4">9</text>
<text x="399.8" y="140.5">18</text>
<text x="405.3" y="142.2">GND</text>
<text x="416.2" y="152.8">PGND1</text>
<text x="428.9" y="154.6">3</text>
<text x="428.9" y="151.1">4</text>
<text x="204.6" y="156.7">GND</text>
<text x="416.2" y="156.4">PGND1</text>
<text x="455.2" y="238.8">GND</text>
<text x="386.4" y="242.4">GND</text>
<text x="428.9" y="263.9">9</text>
<text x="428.9" y="260.4">10</text>
<text x="416.2" y="265.7">PGND2</text>
<text x="399.8" y="271">18</text>
<text x="405.3" y="272.8">GND</text>
<text x="428.9" y="281.6">4</text>
<text x="416.2" y="286.9">PGND1</text>
<text x="416.2" y="283.4">PGND1</text>
<text x="428.9" y="285.1">3</text>
</g>
<g font-size="3.2" fill="#f00">
<text x="399.8" y="147.5">20</text>
<text x="405.3" y="149.3">VCC</text>
<text x="399.8" y="278.1">20</text>
<text x="405.3" y="279.8">VCC</text>
</g>
</svg>
